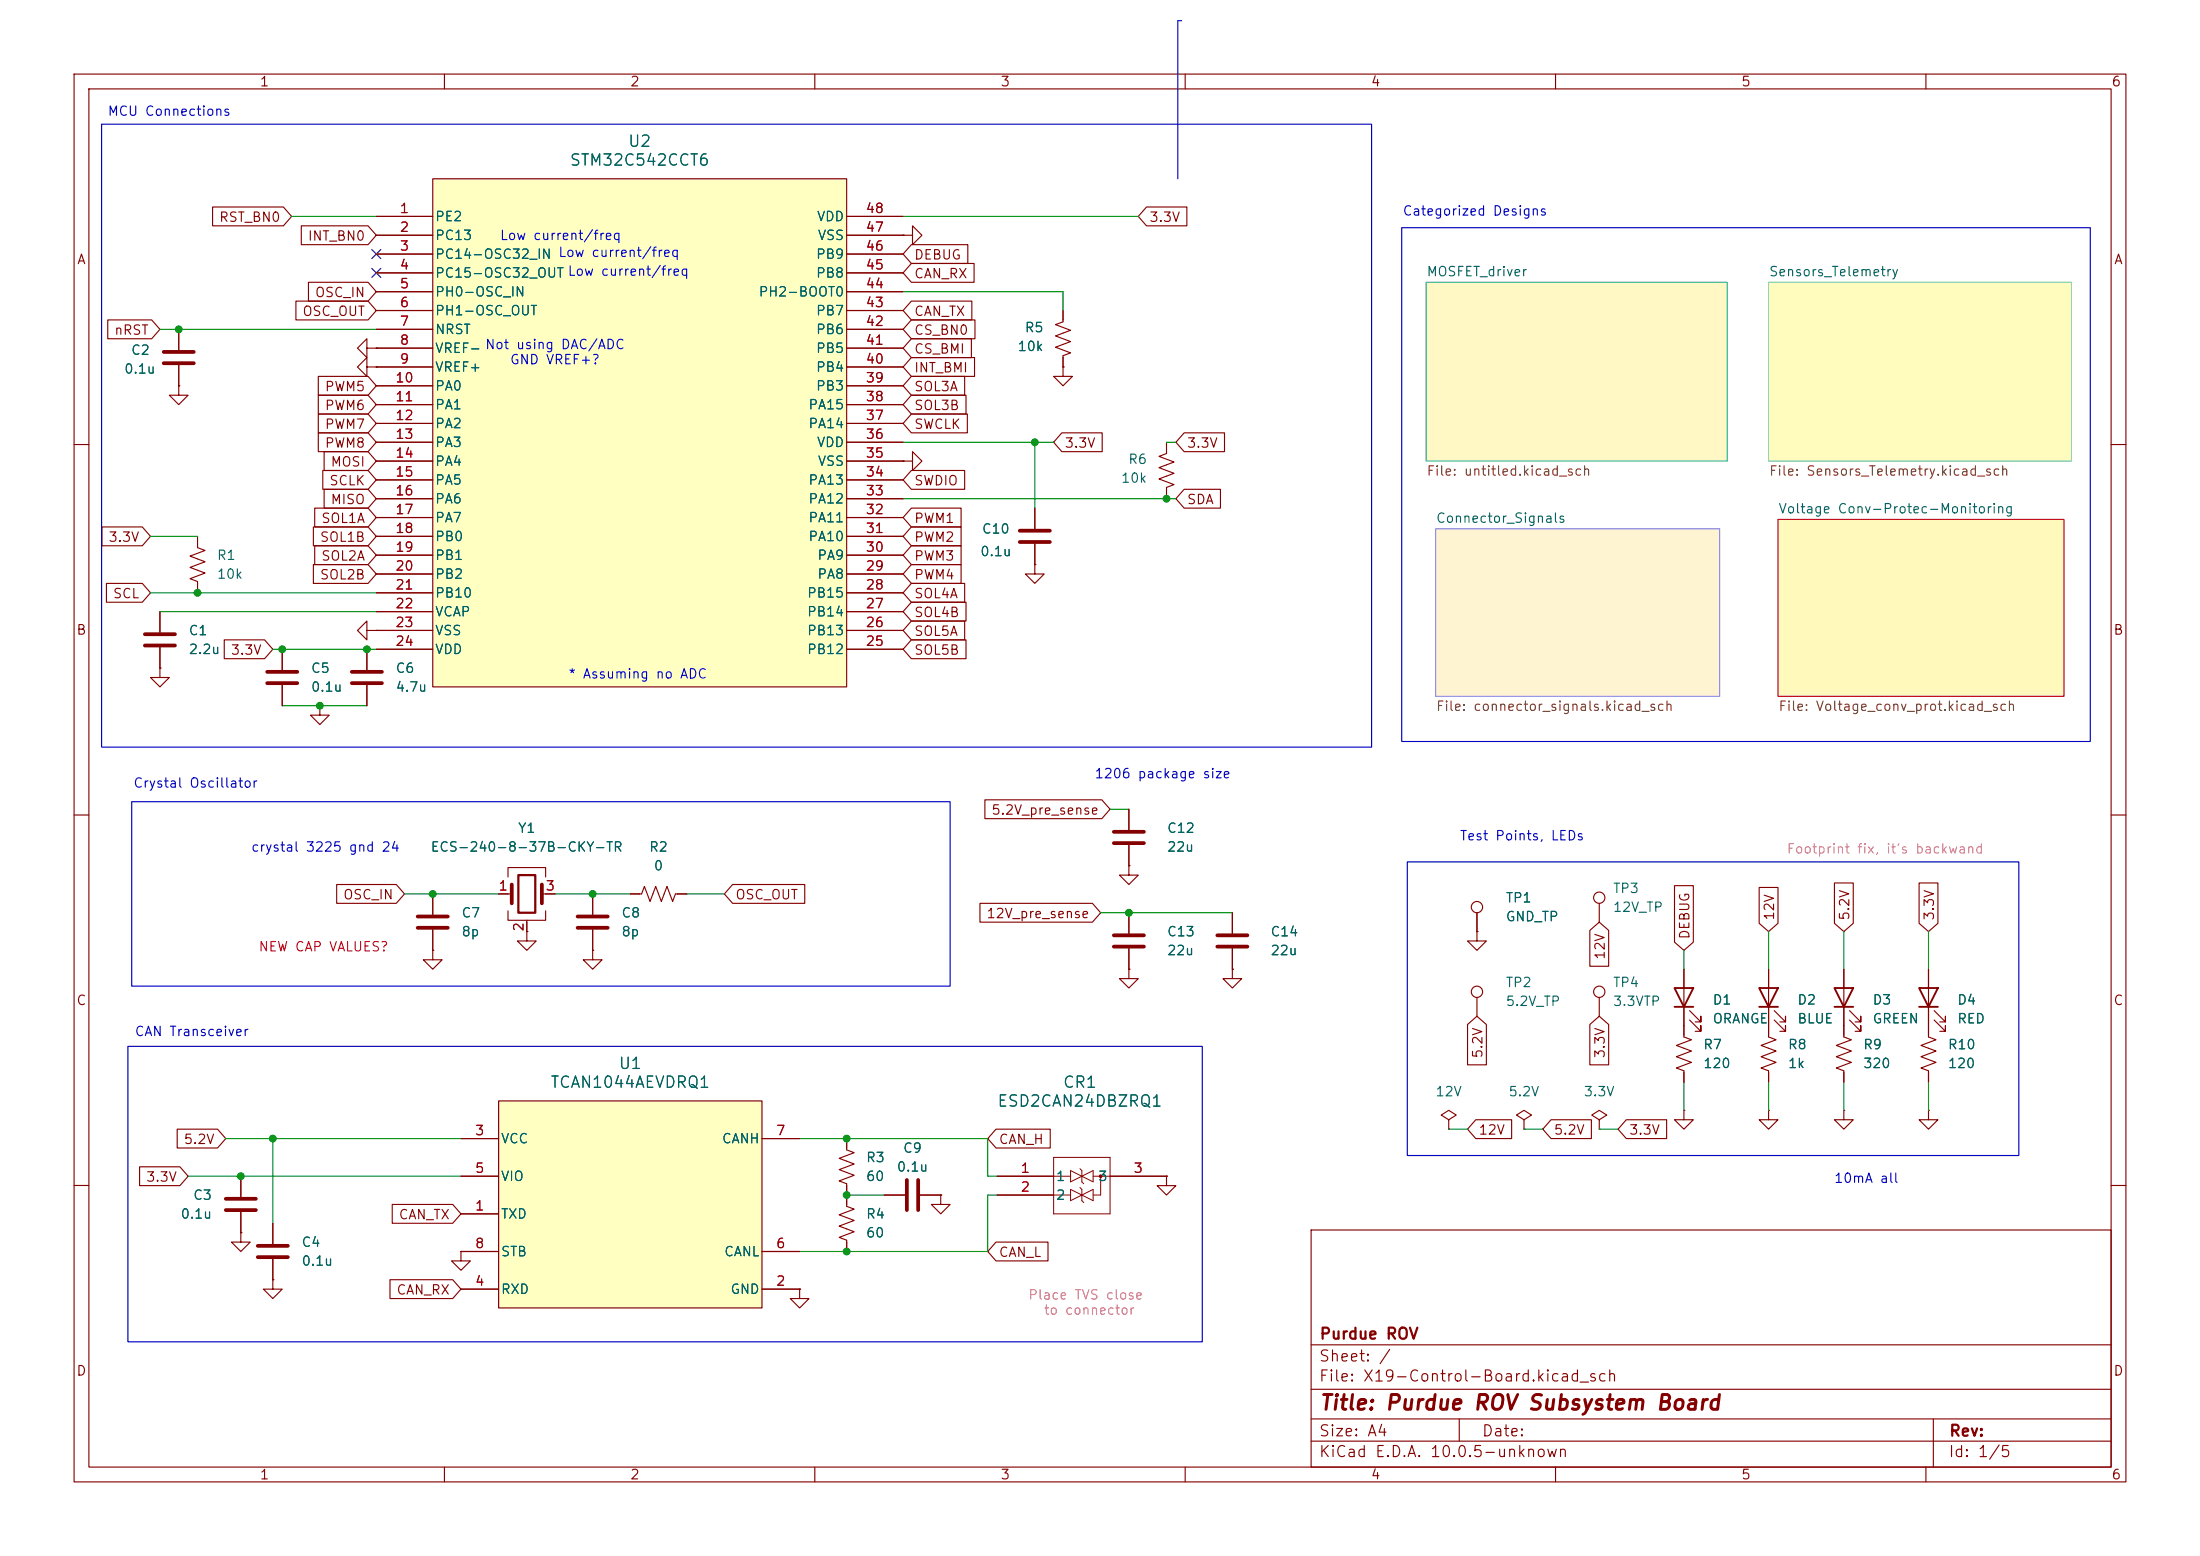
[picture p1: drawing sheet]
<svg xmlns="http://www.w3.org/2000/svg" width="297mm" height="210mm" viewBox="0 0 297 210" stroke-linecap="round" stroke-linejoin="round" font-family="sans-serif">
<g fill="none" stroke="#840000" stroke-width=".15">
<path d="M10 10h277v190h-277zM12 12h273v186h-273zM60 10v2M110 10v2M160 10v2M210 10v2M260 10v2M24.1 52.1v1.2h1.3l-1.3 1.3-1.2-1.3h1.2M24.1 52.1h.1M24.1 44.5v2.7M24.1 49.3v2.8M49.5 47v-1.3l-1.2 1.3 1.2 1.3v-1.3h1.3"/>
<path d="M49.5 49.5v-1.2l-1.2 1.2 1.2 1.3v-1.3h1.3M50.8 47h.1M50.8 49.5h.1M10 60h2M26.7 72.4v1.5l1 .4-2 .8 2 .7-2 .8 2 .7-2 .8 1 .4v1.5M285 60h2M10 110h2M68.6 118.4v-1.3h5.1v1.3M152.4 116.8v1.3h1.3l-1.3 1.3-1.3-1.3h1.3M152.4 116.8h.1M152.4 109.2v2.8M152.4 114v2.8"/>
<path d="M285 110h2M58.4 128.3v1.2h1.3l-1.3 1.3-1.3-1.3h1.3M58.4 128.3h.1M58.4 120.7v2.7M58.4 125.5v2.8M67.3 120.7h1.8M68.6 122.9v1.3h5.1v-1.3M71.1 125.7v1.3h1.3l-1.3 1.3-1.3-1.3h1.3M71.1 125.7h.1M71.1 124.2v1.5M73.2 120.7h1.7M80 128.3v1.2h1.3l-1.3 1.3-1.3-1.3h1.3"/>
<path d="M80 128.3h.1M80 120.7v2.7M80 125.5v2.8M85.1 120.7h1.5l.4-1.1 .8 2.1 .7-2.1 .8 2.1 .7-2.1 .8 2.1 .4-1h1.5M152.4 130.8v1.3h1.3l-1.3 1.3-1.3-1.3h1.3M152.4 130.8h.1M152.4 123.2v2.8M152.4 128v2.8M166.4 130.8v1.3h1.2l-1.2 1.3-1.3-1.3h1.3M166.4 130.8h.1M166.4 123.2v2.8M166.4 128v2.8"/>
<path d="M248.9 130.8v7.6M249.7 137.7l1.5 1.5v-.8v.8h-.8M249.7 136.4l1.5 1.5v-.7v.7h-.8M260.3 130.8v9.2l1.1 .3-2.1 .8 2.1 .8-2.1 .7 2.1 .8-2.1 .7 1 .4v1.6M261.1 137.7l1.5 1.5v-.8v.8h-.7M261.1 136.4l1.5 1.5v-.7v.7h-.7M32.5 158.8v2.7M114.3 153.7v1.5l1 .4-2 .7 2 .8-2 .8 2 .7-2 .8 1 .4v3l1 .4-2 .8 2 .7-2 .8 2 .7-2 .8 1 .4v1.5M157.5 158.8v1.2h1.2l-1.2 1.3-1.3-1.3h1.3M157.5 158.8h.1M260.3 149.9v1.2h1.3l-1.3 1.3-1.2-1.3h1.2M260.3 149.9h.1"/>
<path d="M10 160h2M32.5 166.4v1.2h-1.3l1.3 1.3 1.3-1.3h-1.3M32.5 166.4h.1M32.5 163.6v2.8M36.8 165.1v2.8M36.8 169.9v2.8M62.2 168.9v1.3h1.3l-1.3 1.3-1.2-1.3h1.2M62.2 168.9h.1M119.4 161.3h2.8M124.2 161.3h2.8M127 161.3v1.3h1.3l-1.3 1.2-1.3-1.2h1.3M127 161.3h.1"/>
<path d="M177 166h108v32h-108zM285 160h2M60 198v2M110 198v2M160 198v2M177 194.5h108M177 191.5h108M177 187.5h108M177 181.5h108M197 191.5v3M210 198v2M260 198v2"/>
<path d="M261 191.5v6.5"/>
</g>
<path d="M193.8 71.4h38.4v22.6h-38.4z" fill="#fff4d2" stroke="#fff4d2" stroke-width=".14"/>
<path d="M192.5 38.1h40.7v24.1h-40.7z" fill="#fff8c4" stroke="#fff8c4" stroke-width=".14"/>
<path d="M238.8 38.1h40.9v24.1h-40.9z" fill="#fffcbd" stroke="#fffcbd" stroke-width=".14"/>
<path d="M240 70.1h38.6v23.9h-38.6z" fill="#fffabc" stroke="#fffabc" stroke-width=".14"/>
<path d="M193.8 71.4h38.4v22.6h-38.4z" fill="none" stroke="#8e84ff" stroke-width=".15"/>
<path d="M192.5 38.1h40.7v24.1h-40.7z" fill="none" stroke="#00bcff" stroke-width=".15"/>
<path d="M238.8 38.1h40.9v24.1h-40.9z" fill="none" stroke="#66d9bf" stroke-width=".15"/>
<path d="M240 70.1h38.6v23.9h-38.6z" fill="none" stroke="#ff051d" stroke-width=".15"/>
<g fill="none" stroke="#840000" stroke-width=".51">
<path d="M22.1 49h4.1M22.1 47.5h4.1M69.1 119.4v2.5M73.2 119.4v2.5M150.4 112.3h4M150.4 113.8h4M56.4 123.7h4.1M56.4 125.2h4.1M78 123.7h4M78 125.2h4M150.4 126.2h4M150.4 127.8h4"/>
<path d="M164.3 126.2h4.1M164.3 127.8h4.1M122.4 159.3v4M124 159.3v4M30.5 161.8h4M30.5 163.3h4M34.8 168.1h4.1M34.8 169.7h4.1"/>
</g>
<path d="M247.6 133.4h2.6l-1.3 2.5zM247.6 135.9h2.6M259.1 133.4h2.5l-1.3 2.5zM259.1 135.9h2.5" fill="none" stroke="#840000" stroke-width=".25"/>
<path d="M70 118.1h2.3v5.1h-2.3z" fill="none" stroke="#840000" stroke-width=".3"/>
<path d="M67.3 148.6h35.6v27.9h-35.6z" fill="#ffffc2"/>
<g fill="none" stroke="#840000" stroke-width=".15">
<path d="M143.5 49.5v1.3h1.3l-1.3 1.3-1.3-1.3h1.3M143.5 49.5h.1M139.7 76.2v1.3h1.3l-1.3 1.2-1.3-1.2h1.3M139.7 76.2h.1M199.4 134.6v2.6M62.2 153.7h5.1M62.2 158.8h5.1M67.3 148.6h35.6v27.9h-35.6zM102.9 153.7h5M134.6 158.8h7.6M149.9 158.8h7.6M36.8 172.7v1.3h1.3l-1.3 1.3-1.2-1.3h1.2"/>
<path d="M36.8 172.7h.1M62.2 163.8h5.1M62.2 174h5.1M62.2 168.9h5.1M102.9 174h5M102.9 168.9h5M107.9 174v1.3h1.3l-1.3 1.2-1.2-1.2h1.2M107.9 174h.1M134.6 161.3h7.6"/>
<circle cx="199.4" cy="133.9" r=".76"/>
</g>
<path d="M142.2 156.2h7.7v7.6h-7.7zM142.2 158.8h2.3M144.5 158l3.1 1.5v-1.5l-3.1 1.5zM145.8 157.7l.2 .3v1.5l.3 .3M147.6 158.8h2.3M148.6 158.8v2.5h-1M142.2 161.3h2.3M144.5 160.5v1.6l3.1-1.6v1.6zM145.8 160.3l.2 .2v1.6l.3 .2" fill="none" stroke="#840000" stroke-width=".14"/>
<circle cx="148.6" cy="158.8" r=".13" fill="none" stroke="#840000" stroke-width=".25"/>
<path d="M58.4 24.1h55.9v68.6h-55.9z" fill="#ffffc2"/>
<g fill="none" stroke="#840000" stroke-width=".15">
<path d="M28.7 27.9h9.6l1.1 1.3-1.1 1.3h-9.6zM40.7 30.5h9l1.1 1.3-1.1 1.2h-9zM41.6 38.1h8.1l1.1 1.3-1.1 1.2h-8.1zM50.8 29.2h7.6M50.8 31.8h7.6M50.8 34.3h7.6M50.8 36.8h7.6M50.8 39.4h7.6M58.4 24.1h55.9v68.6h-55.9zM114.3 29.2h7.6M114.3 31.8h7.6M114.3 34.3h7.6"/>
<path d="M114.3 36.8h7.6M114.3 39.4h7.6M121.9 31.8h1.3v-1.3l1.3 1.3-1.3 1.2v-1.2M121.9 31.8h.1M123 35.6h8.5v2.5h-8.5l-1.1-1.3zM123 33h7.7v2.6h-7.7l-1.1-1.3zM154.8 27.9h5.4v2.6h-5.4l-1.1-1.3zM14.5 43.2h6l1.1 1.3-1.1 1.2h-6zM24.1 52.1h.1M24.1 44.5v2.7M24.1 49.3v2.8M39.9 40.6h9.8l1.1 1.3-1.1 1.3h-9.8z"/>
<path d="M43 55.9h6.7l1.1 1.3-1.1 1.2h-6.7zM43 58.4h6.7l1.1 1.3-1.1 1.3h-6.7zM43 53.3h6.7l1.1 1.3-1.1 1.3h-6.7zM43 50.8h6.7l1.1 1.3-1.1 1.2h-6.7zM50.8 47h.1M50.8 49.5h.1M50.8 41.9h7.6M50.8 44.5h7.6M50.8 47h7.6M50.8 49.5h7.6M50.8 52.1h7.6M50.8 54.6h7.6"/>
<path d="M50.8 57.2h7.6M50.8 59.7h7.6M114.3 41.9h7.6M114.3 44.5h7.6M114.3 47h7.6M114.3 49.5h7.6M114.3 52.1h7.6M114.3 54.6h7.6M114.3 57.2h7.6M114.3 59.7h7.6M123 45.7h8.1v2.6h-8.1l-1.1-1.3zM123 53.3h7.4v2.6h-7.4l-1.1-1.3z"/>
<path d="M123 40.6h8.2v2.6h-8.2l-1.1-1.3zM123 55.9h7.6v2.5h-7.6l-1.1-1.2zM123 48.3h8.6v2.5h-8.6l-1.1-1.3zM123 43.2h8.6v2.5h-8.6l-1.1-1.2zM123 50.8h7.2v2.5h-7.2l-1.1-1.2zM143.4 58.4h5.4v2.6h-5.4l-1.2-1.3zM143.5 41.9v1.5l-1 .4 2 .8-2 .7 2 .8-2 .8 2 .7-1 .4v1.5M143.5 49.5h.1M157.5 59.7v1.5l-1 .4 2 .8-2 .7 2 .8-2 .7 2 .8-1 .4v1.5M159.9 58.4h5.4v2.6h-5.4l-1.2-1.3zM13.8 71.1h5.4l1.1 1.3-1.1 1.3h-5.4zM14.4 78.7h4.8l1.1 1.3-1.1 1.3h-4.8z"/>
<path d="M42.3 71.1h7.4l1.1 1.3-1.1 1.3h-7.4zM42.3 76.2h7.4l1.1 1.3-1.1 1.2h-7.4zM42.5 68.6h7.2l1.1 1.3-1.1 1.2h-7.2zM42.5 73.7h7.2l1.1 1.2-1.1 1.3h-7.2zM43.6 63.5h6.1l1.1 1.3-1.1 1.2h-6.1zM43.8 66h5.9l1.1 1.3-1.1 1.3h-5.9zM43.8 61h5.9l1.1 1.2-1.1 1.3h-5.9zM50.8 62.2h7.6M50.8 64.8h7.6M50.8 67.3h7.6M50.8 69.9h7.6M50.8 72.4h7.6"/>
<path d="M50.8 74.9h7.6M50.8 77.5h7.6M114.3 62.2h7.6M114.3 64.8h7.6M114.3 67.3h7.6M114.3 69.9h7.6M114.3 72.4h7.6M114.3 74.9h7.6M114.3 77.5h7.6M121.9 62.2h1.3v-1.2l1.3 1.2-1.3 1.3v-1.3M121.9 62.2h.1M123 78.7h7.2v2.6h-7.2l-1.1-1.3z"/>
<path d="M123 68.6h6.7v2.5h-6.7l-1.1-1.2zM123 73.7h6.7v2.5h-6.7l-1.1-1.3zM123 63.5h7.2v2.5h-7.2l-1.1-1.2zM123 71.1h6.7v2.6h-6.7l-1.1-1.3zM123 76.2h6.7v2.5h-6.7l-1.1-1.2zM139.7 76.2h.1M139.7 68.6v2.8M139.7 73.4v2.8M159.9 66h4.9v2.6h-4.9l-1.2-1.3zM21.6 90.2v1.2h1.3l-1.3 1.3-1.3-1.3h1.3M21.6 90.2h.1M21.6 82.6v2.7"/>
<path d="M21.6 87.4v2.8M30.3 86.4h5.4l1.1 1.2-1.1 1.3h-5.4zM38.1 87.6v2.8M38.1 92.5v2.8M43.2 95.3v1.2h1.2l-1.2 1.3-1.3-1.3h1.3M43.2 95.3h.1M49.5 85.1v-1.3l-1.2 1.3 1.2 1.3v-1.3h1.3M49.5 87.6v2.8M49.5 92.5v2.8M50.8 85.1h.1M50.8 80h7.6M50.8 82.6h7.6"/>
<path d="M50.8 85.1h7.6M50.8 87.6h7.6M114.3 80h7.6M114.3 82.6h7.6M114.3 85.1h7.6M114.3 87.6h7.6M123 83.8h7.2v2.6h-7.2l-1.1-1.3zM123 81.3h7.4v2.5h-7.4l-1.1-1.2zM123 86.4h7.4v2.5h-7.4l-1.1-1.3zM45.5 119.4h8l1.1 1.3-1.1 1.2h-8zM98.9 119.4h9.7v2.5h-9.7l-1.1-1.2zM133 107.9h15.7l1.2 1.3-1.2 1.3h-15.7z"/>
<path d="M152.4 116.8h.1M152.4 109.2v2.8M152.4 114v2.8M226.1 119.5h2.5v7.7l-1.3 1.1-1.2-1.1zM237.5 119.8h2.5v4.8l-1.2 1.1-1.3-1.1zM247.6 119.2h2.6v5.4l-1.3 1.1-1.3-1.1zM259.1 119.2h2.5v5.4l-1.3 1.1-1.2-1.1zM58.4 128.3h.1M58.4 120.7v2.7M58.4 125.5v2.8M67.3 120.7h1.3M71.1 125.7h.1"/>
<path d="M71.1 124.5v1.2M73.7 120.7h1.2M80 128.3h.1M80 120.7v2.7M80 125.5v2.8M85.1 120.7h1.3M91.4 120.7h1.3M132.3 121.9h15.2l1.1 1.3-1.1 1.3h-15.2zM152.4 130.8h.1M152.4 123.2v2.8M152.4 128v2.8M166.4 130.8h.1"/>
<path d="M166.4 123.2v2.8M166.4 128v2.8M198.1 138.3l1.3-1.1 1.3 1.1v5.4h-2.6zM199.4 125.7v1.3h1.3l-1.3 1.3-1.3-1.3h1.3M199.4 125.7h.1M199.4 123.2v2.5M214.6 125.6l1.3-1.1 1.3 1.1v4.8h-2.6zM214.6 138.3l1.3-1.1 1.3 1.1v5.4h-2.6zM215.9 121.9v2.6M215.9 134.6v2.6M227.3 130.8v9.2l1 .3-2 .8 2 .8-2 .7 2 .8-2 .7 1 .4v1.6M228.1 137.7l1.5 1.5v-.8v.8h-.7"/>
<path d="M228.1 136.4l1.5 1.5v-.7v.7h-.7M238.8 130.8v9.2l1 .3-2.1 .8 2.1 .8-2.1 .7 2.1 .8-2.1 .7 1.1 .4v1.6M239.5 137.7l1.5 1.5v-.8v.8h-.7M239.5 136.4l1.5 1.5v-.7v.7h-.7M248.9 135.9v4.1l1 .3-2 .8 2 .8-2 .7 2 .8-2 .7 1 .4v1.6M248.9 130.8v2.6M260.3 130.8v2.6M260.3 135.9v3.8M18.8 157.5h5.5l1.1 1.3-1.1 1.2h-5.5zM23.9 152.4h5.5l1.1 1.3-1.1 1.2h-5.5zM32.5 158.8v2.7M62.2 153.7h5.1"/>
<path d="M62.2 158.8h5.1M102.9 153.7h5M114.3 153.7v1.2M134.5 152.4h7.3v2.5h-7.3l-1.2-1.2zM134.6 158.8h7.6M149.9 158.8h7.6M157.5 158.8h.1M195.6 151.1l1-.6-1-.6-1 .6 1 .6v1.3M195.6 152.4h.1M199.2 151.1h4.9v2.6h-4.9l-1.1-1.3zM205.7 151.1l1.1-.6-1.1-.6-1 .6 1 .6v1.3M205.7 152.4h.1"/>
<path d="M209.4 151.1h5.4v2.6h-5.4l-1.1-1.3zM215.9 151.1l1-.6-1-.6-1 .6 1 .6v1.3M215.9 152.4h.1M219.6 151.1h5.4v2.6h-5.4l-1.2-1.3zM227.3 149.9v1.2h1.3l-1.3 1.3-1.2-1.3h1.2M227.3 149.9h.1M238.8 149.9v1.2h1.2l-1.2 1.3-1.3-1.3h1.3M238.8 149.9h.1M248.9 149.9v1.2h1.3l-1.3 1.3-1.3-1.3h1.3M248.9 149.9h.1M260.3 144.8v1.3M32.5 166.4h.1"/>
<path d="M32.5 163.6v2.8M36.8 172.7h.1M36.8 165.1v2.8M36.8 169.9v2.8M52.6 172.7h8.5l1.1 1.3-1.1 1.3h-8.5zM53 162.6h8.1l1.1 1.2-1.1 1.3h-8.1zM62.2 168.9h.1M62.2 163.8h5.1M62.2 174h5.1M62.2 168.9h5.1M102.9 174h5M102.9 168.9h5"/>
<path d="M107.9 174h.1M114.3 160v2.6M114.3 167.6v1.3M119.4 161.3h2.8M124.2 161.3h2.8M127 161.3h.1M134.5 167.6h7v2.6h-7l-1.2-1.3zM134.6 161.3h7.6"/>
<circle cx="199.4" cy="122.4" r=".76"/>
<circle cx="215.9" cy="121.2" r=".76"/>
<circle cx="215.9" cy="133.9" r=".76"/>
</g>
<path d="M137.7 73.2h4M137.7 71.6h4M19.6 85.6h4M19.6 87.1h4M36.1 90.7h4M36.1 92.2h4M47.5 90.7h4.1M47.5 92.2h4.1" fill="none" stroke="#840000" stroke-width=".51"/>
<path d="M226.1 133.4h2.5l-1.3 2.5zM226.1 135.9h2.5M237.5 133.4h2.5l-1.2 2.5zM237.5 135.9h2.5" fill="none" stroke="#840000" stroke-width=".25"/>
<path d="M13.7 16.8h171.5v84h-171.5zM159.5 2.8h-.5v21.3M189.2 30.7h93v69.4h-93zM17.8 108.2h110.5v24.9h-110.5zM190 116.3h82.5v39.7h-82.5zM17.3 141.2h145v39.9h-145z" fill="none" stroke="#0000c2" stroke-width=".15"/>
<g fill="none" stroke="#009600" stroke-width=".15">
<path d="M39.4 29.2h11.4M121.9 29.2h31.8M121.9 39.4h21.6v2.5M21.6 44.5h29.2M121.9 59.7h20.3M139.7 59.7v8.9M157.5 59.7h1.2M20.3 72.4h6.4M121.9 67.3h36.8M20.3 80h30.5M21.6 82.6h29.2M36.8 87.6h14"/>
<path d="M38.1 95.3h11.4M149.9 109.2h2.5M54.6 120.7h12.7M74.9 120.7h10.2M92.7 120.7h5.1M148.6 123.2h17.8M227.3 128.3v2.5M238.8 125.7v5.1M248.9 125.7v5.1M260.3 125.7v5.1M25.4 158.8h36.8M30.5 153.7h31.7"/>
<path d="M36.8 153.7v11.4M107.9 153.7h25.4v5.1h1.3M195.6 152.4h2.5M205.7 152.4h2.6M215.9 152.4h2.5M227.3 146.1v3.8M238.8 146.1v3.8M248.9 146.1v3.8M260.3 146.1v3.8M114.3 161.3h5.1M134.6 161.3h-1.3v7.6h-25.4"/>
</g>
<path d="M50.2 36.2l1.2 1.2M50.2 33.7l1.2 1.2M51.4 36.2l-1.2 1.2M51.4 33.7l-1.2 1.2" fill="none" stroke="#000084" stroke-width=".15"/>
<g fill="#009600" stroke="#009600" stroke-width=".14">
<circle cx="157.5" cy="67.3" r=".46"/>
<circle cx="139.7" cy="59.7" r=".46"/>
<circle cx="32.5" cy="158.8" r=".46"/>
<circle cx="36.8" cy="153.7" r=".46"/>
<circle cx="80" cy="120.7" r=".46"/>
<circle cx="58.4" cy="120.7" r=".46"/>
<circle cx="24.1" cy="44.5" r=".46"/>
<circle cx="26.7" cy="80" r=".46"/>
<circle cx="114.3" cy="168.9" r=".46"/>
<circle cx="114.3" cy="153.7" r=".46"/>
<circle cx="114.3" cy="161.3" r=".46"/>
<circle cx="43.2" cy="95.3" r=".46"/>
<circle cx="38.1" cy="87.6" r=".46"/>
<circle cx="49.5" cy="87.6" r=".46"/>
<circle cx="152.4" cy="123.2" r=".46"/>
</g>
<text font-size="2" fill="#840000" x="178" y="190.8">Title: Purdue ROV Subsystem Board</text>
<g font-size="1.5" fill="#006464">
<text x="76.8" y="22.7">STM32C542CCT6</text>
<text x="84.7" y="20.2">U2</text>
<text x="74.2" y="147.2">TCAN1044AEVDRQ1</text>
<text x="83.4" y="144.7">U1</text>
<text x="134.5" y="149.7">ESD2CAN24DBZRQ1</text>
<text x="143.4" y="147.2">CR1</text>
</g>
<g font-size="1.5" fill="#840000">
<text x="178" y="184.1">Sheet: /</text>
<text x="178" y="181.1">Purdue ROV</text>
<text x="178" y="186.8">File: X19-Control-Board.kicad_sch</text>
<text x="178" y="197">KiCad E.D.A. 10.0.5-unknown</text>
<text x="178" y="194.2">Size: A4</text>
<text x="200" y="194.2">Date:</text>
<text x="263" y="197">Id: 1/5</text>
<text x="263" y="194.2">Rev:</text>
</g>
<g font-size="1.3" fill="#840000">
<text x="35" y="12">1</text>
<text x="85" y="12">2</text>
<text x="135" y="12">3</text>
<text x="185" y="12">4</text>
<text x="235" y="12">5</text>
<text x="285" y="12">6</text>
<text x="10.3" y="36">A</text>
<text x="29.5" y="30.3">RST_BN0</text>
<text x="41.5" y="32.8">INT_BN0</text>
<text x="123.3" y="35.3">DEBUG</text>
<text x="155.1" y="30.3">3.3V</text>
<text x="285.3" y="36">A</text>
<text x="42.4" y="40.4">OSC_IN</text>
<text x="123.3" y="37.9">CAN_RX</text>
<text x="15.3" y="45.5">nRST</text>
<text x="40.7" y="43">OSC_OUT</text>
<text x="123.3" y="43">CAN_TX</text>
<text x="123.3" y="45.5">CS_BN0</text>
<text x="43.8" y="53.1">PWM5</text>
<text x="123.3" y="48">CS_BMI</text>
<text x="123.3" y="50.6">INT_BMI</text>
<text x="123.3" y="53.1">SOL3A</text>
<text x="43.8" y="58.2">PWM7</text>
<text x="43.8" y="55.7">PWM6</text>
<text x="123.3" y="55.7">SOL3B</text>
<text x="123.3" y="58.2">SWCLK</text>
<text x="43.8" y="60.7">PWM8</text>
<text x="44.4" y="65.8">SCLK</text>
<text x="44.5" y="63.3">MOSI</text>
<text x="123.3" y="65.8">SWDIO</text>
<text x="143.6" y="60.7">3.3V</text>
<text x="160.2" y="60.7">3.3V</text>
<text x="43.3" y="70.9">SOL1A</text>
<text x="44.5" y="68.4">MISO</text>
<text x="123.3" y="70.9">PWM1</text>
<text x="160.2" y="68.4">SDA</text>
<text x="14.6" y="73.4">3.3V</text>
<text x="43.1" y="73.4">SOL1B</text>
<text x="43.3" y="76">SOL2A</text>
<text x="123.3" y="76">PWM3</text>
<text x="123.3" y="73.4">PWM2</text>
<text x="15.2" y="81.1">SCL</text>
<text x="43.1" y="78.5">SOL2B</text>
<text x="123.3" y="83.6">SOL4B</text>
<text x="123.3" y="81.1">SOL4A</text>
<text x="123.3" y="78.5">PWM4</text>
<text x="10.2" y="86">B</text>
<text x="31.1" y="88.7">3.3V</text>
<text x="123.3" y="86.1">SOL5A</text>
<text x="123.3" y="88.7">SOL5B</text>
<text x="285.2" y="86">B</text>
<text x="133.8" y="110.3">5.2V_pre_sense</text>
<text x="46.2" y="121.7">OSC_IN</text>
<text x="99.2" y="121.7">OSC_OUT</text>
<text x="133.1" y="124.2">12V_pre_sense</text>
<text x="239.8" y="124.3" transform="rotate(-90 239.8 124.3)">12V</text>
<text x="250" y="124.3" transform="rotate(-90 250 124.3)">5.2V</text>
<text x="261.4" y="124.3" transform="rotate(-90 261.4 124.3)">3.3V</text>
<text x="217" y="129.6" transform="rotate(-90 217 129.6)">12V</text>
<text x="228.4" y="126.9" transform="rotate(-90 228.4 126.9)">DEBUG</text>
<text x="10.2" y="136">C</text>
<text x="285.2" y="136">C</text>
<text x="200.4" y="142.9" transform="rotate(-90 200.4 142.9)">5.2V</text>
<text x="217" y="142.9" transform="rotate(-90 217 142.9)">3.3V</text>
<text x="24.7" y="154.7">5.2V</text>
<text x="134.8" y="154.7">CAN_H</text>
<text x="199.5" y="153.5">12V</text>
<text x="209.7" y="153.5">5.2V</text>
<text x="219.8" y="153.5">3.3V</text>
<text x="19.6" y="159.8">3.3V</text>
<text x="53.7" y="164.9">CAN_TX</text>
<text x="134.8" y="170">CAN_L</text>
<text x="53.4" y="175">CAN_RX</text>
<text x="10.2" y="186">D</text>
<text x="285.2" y="186">D</text>
<text x="35" y="200">1</text>
<text x="85" y="200">2</text>
<text x="135" y="200">3</text>
<text x="185" y="200">4</text>
<text x="235" y="200">5</text>
<text x="285" y="200">6</text>
</g>
<g font-size="1.3" fill="#0000c2">
<text x="14.4" y="16">MCU Connections</text>
<text x="189.3" y="29.4">Categorized Designs</text>
<text x="67.4" y="32.7">Low current/freq</text>
<text x="65.4" y="47.4">Not using DAC/ADC</text>
<text x="68.8" y="49.5">GND VREF+?</text>
<text x="76.6" y="91.9">* Assuming no ADC</text>
<text x="17.9" y="106.6">Crystal Oscillator</text>
<text x="147.7" y="105.4">1206 package size</text>
<text x="197" y="113.7">Test Points, LEDs</text>
<text x="33.8" y="115.3">crystal 3225 gnd 24</text>
<text x="18.1" y="140.2">CAN Transceiver</text>
<text x="247.5" y="160">10mA all</text>
</g>
<g font-size="1.3" fill="#a90000">
<text x="53.9" y="29.1">1</text>
<text x="116.8" y="29.1">48</text>
<text x="53.9" y="31.6">2</text>
<text x="53.9" y="34.2">3</text>
<text x="116.8" y="34.2">46</text>
<text x="116.8" y="31.6">47</text>
<text x="53.9" y="36.7">4</text>
<text x="53.9" y="39.2">5</text>
<text x="53.9" y="41.8">6</text>
<text x="116.8" y="41.8">43</text>
<text x="116.8" y="39.2">44</text>
<text x="116.8" y="36.7">45</text>
<text x="53.9" y="44.3">7</text>
<text x="53.9" y="46.9">8</text>
<text x="116.8" y="46.9">41</text>
<text x="116.8" y="44.3">42</text>
<text x="53.3" y="51.9">10</text>
<text x="53.9" y="49.4">9</text>
<text x="116.8" y="51.9">39</text>
<text x="116.8" y="49.4">40</text>
<text x="53.3" y="54.5">11</text>
<text x="53.3" y="57">12</text>
<text x="53.3" y="59.6">13</text>
<text x="116.8" y="59.6">36</text>
<text x="116.8" y="57">37</text>
<text x="116.8" y="54.5">38</text>
<text x="53.3" y="62.1">14</text>
<text x="53.3" y="64.6">15</text>
<text x="116.8" y="64.6">34</text>
<text x="116.8" y="62.1">35</text>
<text x="53.3" y="67.2">16</text>
<text x="53.3" y="69.7">17</text>
<text x="116.8" y="69.7">32</text>
<text x="116.8" y="67.2">33</text>
<text x="53.3" y="72.3">18</text>
<text x="53.3" y="74.8">19</text>
<text x="53.3" y="77.3">20</text>
<text x="116.8" y="77.3">29</text>
<text x="116.8" y="74.8">30</text>
<text x="116.8" y="72.3">31</text>
<text x="53.3" y="79.9">21</text>
<text x="53.3" y="82.4">22</text>
<text x="116.8" y="82.4">27</text>
<text x="116.8" y="79.9">28</text>
<text x="53.3" y="85">23</text>
<text x="53.3" y="87.5">24</text>
<text x="116.8" y="87.5">25</text>
<text x="116.8" y="85">26</text>
<text x="67.2" y="120.5">1</text>
<text x="71" y="125.8" transform="rotate(-90 71 125.8)">2</text>
<text x="73.6" y="120.5">3</text>
<text x="64" y="153.5">3</text>
<text x="104.7" y="153.5">7</text>
<text x="64" y="158.6">5</text>
<text x="137.7" y="158.6">1</text>
<text x="137.7" y="161.2">2</text>
<text x="152.9" y="158.6">3</text>
<text x="64" y="163.7">1</text>
<text x="64" y="173.9">4</text>
<text x="64" y="168.8">8</text>
<text x="104.7" y="173.9">2</text>
<text x="104.7" y="168.8">6</text>
</g>
<g font-size="1.3" fill="#006464">
<text x="58.6" y="30.2">PE2</text>
<text x="58.6" y="32.7">PC13</text>
<text x="58.6" y="35.3">PC14-OSC32_IN Low current/freq</text>
<text x="58.6" y="35.3">PC14-OSC32_IN</text>
<text x="110.1" y="35.3">PB9</text>
<text x="110.2" y="30.2">VDD</text>
<text x="110.3" y="32.7">VSS</text>
<text x="58.6" y="37.8">PC15-OSC32_OUT Low current/freq</text>
<text x="58.6" y="40.3">PH0-OSC_IN</text>
<text x="58.6" y="37.8">PC15-OSC32_OUT</text>
<text x="102.3" y="40.3">PH2-BOOT0</text>
<text x="110.1" y="37.8">PB8</text>
<text x="192.5" y="37.6">MOSFET_driver</text>
<text x="238.7" y="37.6">Sensors_Telemetry</text>
<text x="58.6" y="42.9">PH1-OSC_OUT</text>
<text x="58.6" y="45.4">NRST</text>
<text x="58.6" y="48">VREF-</text>
<text x="110.1" y="48">PB5</text>
<text x="110.1" y="45.4">PB6</text>
<text x="110.1" y="42.9">PB7</text>
<text x="137.3" y="47.7">10k</text>
<text x="138.3" y="45.2">R5</text>
<text x="16.7" y="50.7">0.1u</text>
<text x="17.6" y="48.2">C2</text>
<text x="58.6" y="50.5">VREF+</text>
<text x="58.6" y="53">PA0</text>
<text x="110.1" y="53">PB3</text>
<text x="110.1" y="50.5">PB4</text>
<text x="58.6" y="55.6">PA1</text>
<text x="58.6" y="58.1">PA2</text>
<text x="109" y="58.1">PA14</text>
<text x="109" y="55.6">PA15</text>
<text x="58.6" y="60.7">PA3</text>
<text x="58.6" y="63.2">PA4</text>
<text x="58.6" y="65.7">PA5</text>
<text x="109" y="65.7">PA13</text>
<text x="110.2" y="60.7">VDD</text>
<text x="110.3" y="63.2">VSS</text>
<text x="151.3" y="65.5">10k</text>
<text x="152.2" y="62.9">R6</text>
<text x="58.6" y="68.3">PA6</text>
<text x="58.6" y="70.8">PA7</text>
<text x="109" y="70.8">PA11</text>
<text x="109" y="68.3">PA12</text>
<text x="193.8" y="70.9">Connector_Signals</text>
<text x="240" y="69.6">Voltage Conv-Protec-Monitoring</text>
<text x="29.2" y="75.9">R1</text>
<text x="58.6" y="73.4">PB0</text>
<text x="58.6" y="75.9">PB1</text>
<text x="109" y="73.4">PA10</text>
<text x="110.3" y="75.9">PA9</text>
<text x="132.2" y="75.4">0.1u</text>
<text x="132.5" y="72.3">C10</text>
<text x="29.2" y="78.4">10k</text>
<text x="58.6" y="78.4">PB2</text>
<text x="58.6" y="81">PB10</text>
<text x="58.6" y="83.5">VCAP</text>
<text x="108.9" y="83.5">PB14</text>
<text x="108.9" y="81">PB15</text>
<text x="110.3" y="78.4">PA8</text>
<text x="25.4" y="86.1">C1</text>
<text x="25.4" y="88.6">2.2u</text>
<text x="58.6" y="86.1">VSS</text>
<text x="58.6" y="88.6">VDD</text>
<text x="108.9" y="88.6">PB12</text>
<text x="108.9" y="86.1">PB13</text>
<text x="41.9" y="91.1">C5</text>
<text x="41.9" y="93.7">0.1u</text>
<text x="53.3" y="91.1">C6</text>
<text x="53.3" y="93.7">4.7u</text>
<text x="69.8" y="112.7">Y1</text>
<text x="157.5" y="112.7">C12</text>
<text x="58.1" y="115.3">ECS-240-8-37B-CKY-TR</text>
<text x="87.5" y="115.3">R2</text>
<text x="88.2" y="117.8">0</text>
<text x="157.5" y="115.3">22u</text>
<text x="62.2" y="124.2">C7</text>
<text x="83.8" y="124.2">C8</text>
<text x="203.2" y="122.1">TP1</text>
<text x="203.2" y="124.7">GND_TP</text>
<text x="217.7" y="120.9">TP3</text>
<text x="217.7" y="123.4">12V_TP</text>
<text x="62.2" y="126.7">8p</text>
<text x="83.8" y="126.7">8p</text>
<text x="157.5" y="126.7">C13</text>
<text x="157.5" y="129.2">22u</text>
<text x="171.4" y="126.7">C14</text>
<text x="171.4" y="129.2">22u</text>
<text x="203.2" y="133.6">TP2</text>
<text x="203.2" y="136.1">5.2V_TP</text>
<text x="217.7" y="133.6">TP4</text>
<text x="217.7" y="136.1">3.3VTP</text>
<text x="231.1" y="135.9">D1</text>
<text x="242.6" y="135.9">D2</text>
<text x="252.7" y="135.9">D3</text>
<text x="264.1" y="135.9">D4</text>
<text x="229.9" y="141.9">R7</text>
<text x="231.1" y="138.4">ORANGE</text>
<text x="241.3" y="141.9">R8</text>
<text x="242.6" y="138.4">BLUE</text>
<text x="251.4" y="141.9">R9</text>
<text x="252.7" y="138.4">GREEN</text>
<text x="262.9" y="141.9">R10</text>
<text x="264.1" y="138.4">RED</text>
<text x="193.7" y="148.3">12V</text>
<text x="203.6" y="148.3">5.2V</text>
<text x="213.7" y="148.3">3.3V</text>
<text x="229.9" y="144.5">120</text>
<text x="241.3" y="144.5">1k</text>
<text x="251.4" y="144.5">320</text>
<text x="262.9" y="144.5">120</text>
<text x="67.5" y="154.6">VCC</text>
<text x="97.4" y="154.6">CANH</text>
<text x="121.8" y="155.9">C9</text>
<text x="67.5" y="159.7">VIO</text>
<text x="116.8" y="157.2">R3</text>
<text x="116.8" y="159.7">60</text>
<text x="121" y="158.4">0.1u</text>
<text x="142.5" y="159.7">1</text>
<text x="148.2" y="159.7">3</text>
<text x="24.3" y="164.8">0.1u</text>
<text x="26" y="162.3">C3</text>
<text x="67.5" y="164.8">TXD</text>
<text x="116.8" y="164.8">R4</text>
<text x="116.8" y="167.3">60</text>
<text x="142.5" y="162.3">2</text>
<text x="40.6" y="168.6">C4</text>
<text x="40.6" y="171.1">0.1u</text>
<text x="67.5" y="169.9">STB</text>
<text x="97.7" y="169.9">CANL</text>
<text x="67.5" y="175">RXD</text>
<text x="98.5" y="175">GND</text>
</g>
<g font-size="1.3" fill="#725600">
<text x="192.5" y="64.5">File: untitled.kicad_sch</text>
<text x="238.7" y="64.5">File: Sensors_Telemetry.kicad_sch</text>
<text x="193.8" y="96.3">File: connector_signals.kicad_sch</text>
<text x="240" y="96.3">File: Voltage_conv_prot.kicad_sch</text>
</g>
<text font-size="1.3" fill="#ff2bdd" x="241.1" y="115.5">Footprint fix, it's backwand</text>
<text font-size="1.3" fill="#ff0014" x="34.8" y="128.7">NEW CAP VALUES?</text>
<g font-size="1.3" fill="#ff03ed">
<text x="138.7" y="175.7">Place TVS close</text>
<text x="140.8" y="177.8">to connector</text>
</g>
</svg>
